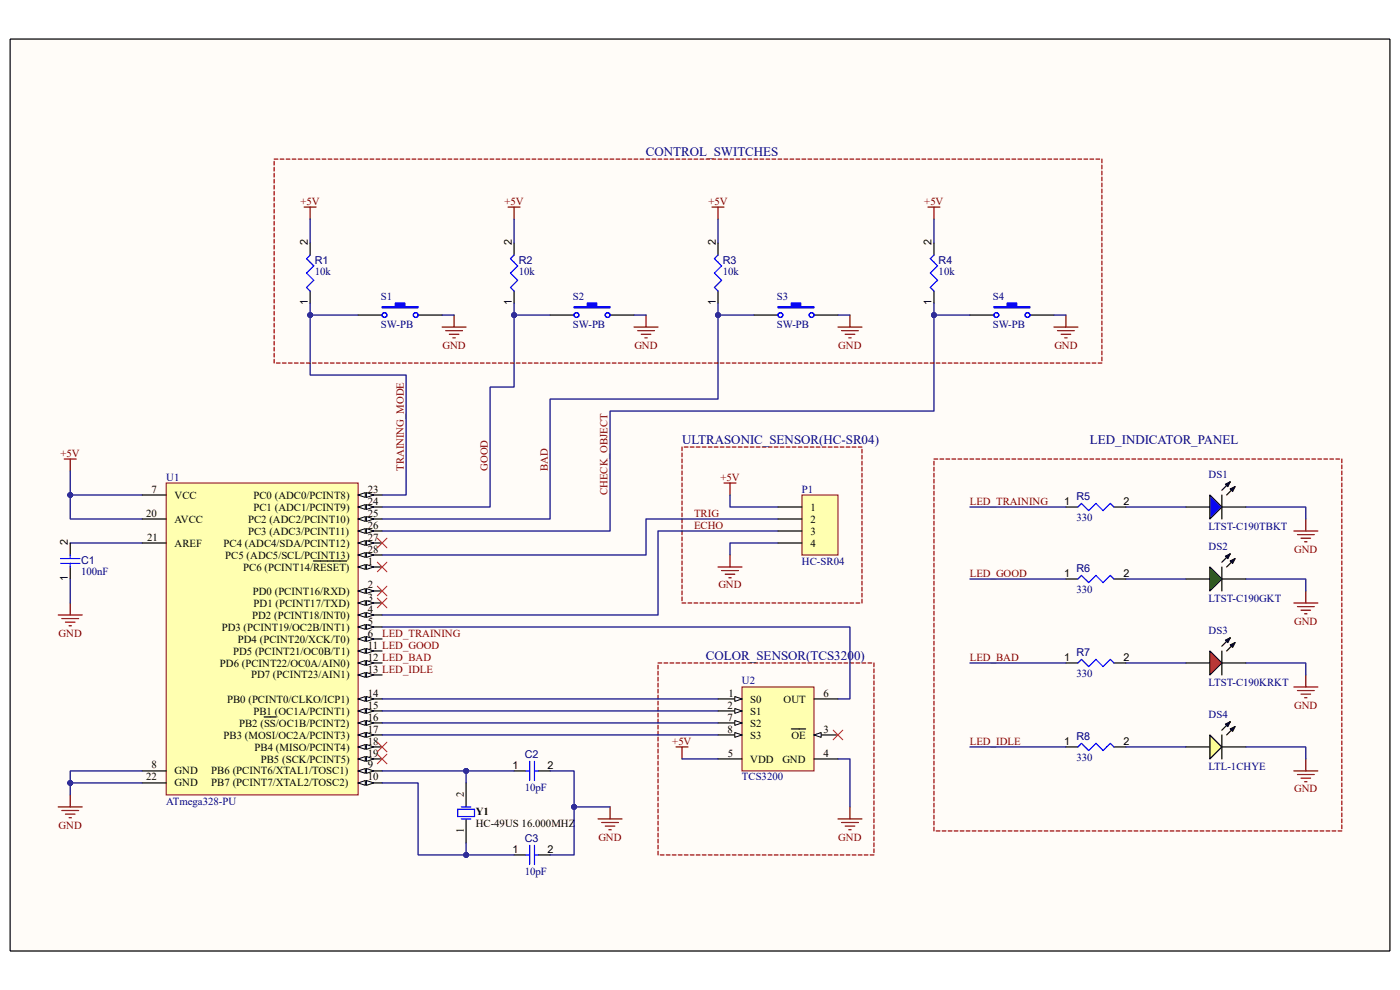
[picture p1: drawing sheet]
<svg xmlns="http://www.w3.org/2000/svg" width="297mm" height="210mm" viewBox="0 0 297 210" stroke-linecap="round" stroke-linejoin="round" font-family="sans-serif">
<path d="M2.2 8.3h292.7v193.4h-292.7z" fill-rule="evenodd" fill="#fffcf8"/>
<path d="M2.2 8.3h292.7v193.4h-292.7z" fill="none" stroke="#000" stroke-width=".21"/>
<path d="M2.2 8.3h292.7v193.4h-292.7z" fill-rule="evenodd" fill="#fffcf8"/>
<path d="M2.2 8.3h292.7v193.4h-292.7z" fill="none" stroke="#000" stroke-width=".21"/>
<path d="M35.3 102.5h40.7v66.1h-40.7z" fill-rule="evenodd" fill="#ffffb0"/>
<path d="M35.3 102.5h40.7v66.1h-40.7z" fill="none" stroke="#800000" stroke-width=".21"/>
<path d="M76 120.3h5.1" fill="none" stroke="#000" stroke-width=".25"/>
<path d="M76 120.3l1.5-.5v1z" fill="#f8fcff"/>
<path d="M76 120.3l1.5-.5v1z" fill="none" stroke="#000" stroke-width=".21"/>
<path d="M77.8 119.8l1.5 .5-1.5 .5z" fill="#f8fcff"/>
<path d="M77.8 119.8l1.5 .5-1.5 .5z" fill="none" stroke="#000" stroke-width=".21"/>
<path d="M66.5 119h7M76 125.4h5.1" fill="none" stroke="#000" stroke-width=".25"/>
<path d="M76 125.4l1.5-.5v1z" fill="#f8fcff"/>
<path d="M76 125.4l1.5-.5v1z" fill="none" stroke="#000" stroke-width=".21"/>
<path d="M77.8 124.9l1.5 .5-1.5 .5z" fill="#f8fcff"/>
<path d="M77.8 124.9l1.5 .5-1.5 .5z" fill="none" stroke="#000" stroke-width=".21"/>
<path d="M76 127.9h5.1" fill="none" stroke="#000" stroke-width=".25"/>
<path d="M76 127.9l1.5-.5v1z" fill="#f8fcff"/>
<path d="M76 127.9l1.5-.5v1z" fill="none" stroke="#000" stroke-width=".21"/>
<path d="M77.8 127.4l1.5 .5-1.5 .5z" fill="#f8fcff"/>
<path d="M77.8 127.4l1.5 .5-1.5 .5z" fill="none" stroke="#000" stroke-width=".21"/>
<path d="M76 130.5h5.1" fill="none" stroke="#000" stroke-width=".25"/>
<path d="M76 130.5l1.5-.5v1z" fill="#f8fcff"/>
<path d="M76 130.5l1.5-.5v1z" fill="none" stroke="#000" stroke-width=".21"/>
<path d="M77.8 130l1.5 .5-1.5 .5z" fill="#f8fcff"/>
<path d="M77.8 130l1.5 .5-1.5 .5z" fill="none" stroke="#000" stroke-width=".21"/>
<path d="M76 133h5.1" fill="none" stroke="#000" stroke-width=".25"/>
<path d="M76 133l1.5-.5v1z" fill="#f8fcff"/>
<path d="M76 133l1.5-.5v1z" fill="none" stroke="#000" stroke-width=".21"/>
<path d="M77.8 132.5l1.5 .5-1.5 .5z" fill="#f8fcff"/>
<path d="M77.8 132.5l1.5 .5-1.5 .5z" fill="none" stroke="#000" stroke-width=".21"/>
<path d="M76 135.6h5.1" fill="none" stroke="#000" stroke-width=".25"/>
<path d="M76 135.6l1.5-.6v1.1z" fill="#f8fcff"/>
<path d="M76 135.6l1.5-.6v1.1z" fill="none" stroke="#000" stroke-width=".21"/>
<path d="M77.8 135l1.5 .6-1.5 .5z" fill="#f8fcff"/>
<path d="M77.8 135l1.5 .6-1.5 .5z" fill="none" stroke="#000" stroke-width=".21"/>
<path d="M30.2 105h5.1M30.2 163.5h5.1M76 163.5h5.1" fill="none" stroke="#000" stroke-width=".25"/>
<path d="M76 163.5l1.5-.5v1.1z" fill="#f8fcff"/>
<path d="M76 163.5l1.5-.5v1.1z" fill="none" stroke="#000" stroke-width=".21"/>
<path d="M77.8 163l1.5 .5-1.5 .6z" fill="#f8fcff"/>
<path d="M77.8 163l1.5 .5-1.5 .6z" fill="none" stroke="#000" stroke-width=".21"/>
<path d="M76 166.1h5.1" fill="none" stroke="#000" stroke-width=".25"/>
<path d="M76 166.1l1.5-.5v1z" fill="#f8fcff"/>
<path d="M76 166.1l1.5-.5v1z" fill="none" stroke="#000" stroke-width=".21"/>
<path d="M77.8 165.6l1.5 .5-1.5 .5z" fill="#f8fcff"/>
<path d="M77.8 165.6l1.5 .5-1.5 .5z" fill="none" stroke="#000" stroke-width=".21"/>
<path d="M76 138.1h5.1" fill="none" stroke="#000" stroke-width=".25"/>
<path d="M76 138.1l1.5-.5v1z" fill="#f8fcff"/>
<path d="M76 138.1l1.5-.5v1z" fill="none" stroke="#000" stroke-width=".21"/>
<path d="M77.8 137.6l1.5 .5-1.5 .5z" fill="#f8fcff"/>
<path d="M77.8 137.6l1.5 .5-1.5 .5z" fill="none" stroke="#000" stroke-width=".21"/>
<path d="M76 140.6h5.1" fill="none" stroke="#000" stroke-width=".25"/>
<path d="M76 140.6l1.5-.5v1z" fill="#f8fcff"/>
<path d="M76 140.6l1.5-.5v1z" fill="none" stroke="#000" stroke-width=".21"/>
<path d="M77.8 140.1l1.5 .5-1.5 .5z" fill="#f8fcff"/>
<path d="M77.8 140.1l1.5 .5-1.5 .5z" fill="none" stroke="#000" stroke-width=".21"/>
<path d="M76 143.2h5.1" fill="none" stroke="#000" stroke-width=".25"/>
<path d="M76 143.2l1.5-.5v1z" fill="#f8fcff"/>
<path d="M76 143.2l1.5-.5v1z" fill="none" stroke="#000" stroke-width=".21"/>
<path d="M77.8 142.7l1.5 .5-1.5 .5z" fill="#f8fcff"/>
<path d="M77.8 142.7l1.5 .5-1.5 .5z" fill="none" stroke="#000" stroke-width=".21"/>
<path d="M76 148.3h5.1" fill="none" stroke="#000" stroke-width=".25"/>
<path d="M76 148.3l1.5-.5v1z" fill="#f8fcff"/>
<path d="M76 148.3l1.5-.5v1z" fill="none" stroke="#000" stroke-width=".21"/>
<path d="M77.8 147.8l1.5 .5-1.5 .5z" fill="#f8fcff"/>
<path d="M77.8 147.8l1.5 .5-1.5 .5z" fill="none" stroke="#000" stroke-width=".21"/>
<path d="M76 150.8h5.1" fill="none" stroke="#000" stroke-width=".25"/>
<path d="M76 150.8l1.5-.5v1z" fill="#f8fcff"/>
<path d="M76 150.8l1.5-.5v1z" fill="none" stroke="#000" stroke-width=".21"/>
<path d="M77.8 150.3l1.5 .5-1.5 .5z" fill="#f8fcff"/>
<path d="M77.8 150.3l1.5 .5-1.5 .5z" fill="none" stroke="#000" stroke-width=".21"/>
<path d="M76 153.4h5.1" fill="none" stroke="#000" stroke-width=".25"/>
<path d="M76 153.4l1.5-.5v1z" fill="#f8fcff"/>
<path d="M76 153.4l1.5-.5v1z" fill="none" stroke="#000" stroke-width=".21"/>
<path d="M77.8 152.9l1.5 .5-1.5 .5z" fill="#f8fcff"/>
<path d="M77.8 152.9l1.5 .5-1.5 .5z" fill="none" stroke="#000" stroke-width=".21"/>
<path d="M56 152.1h2.6M76 155.9h5.1" fill="none" stroke="#000" stroke-width=".25"/>
<path d="M76 155.9l1.5-.5v1z" fill="#f8fcff"/>
<path d="M76 155.9l1.5-.5v1z" fill="none" stroke="#000" stroke-width=".21"/>
<path d="M77.8 155.4l1.5 .5-1.5 .5z" fill="#f8fcff"/>
<path d="M77.8 155.4l1.5 .5-1.5 .5z" fill="none" stroke="#000" stroke-width=".21"/>
<path d="M76 158.5h5.1" fill="none" stroke="#000" stroke-width=".25"/>
<path d="M76 158.5l1.5-.6v1.1z" fill="#f8fcff"/>
<path d="M76 158.5l1.5-.6v1.1z" fill="none" stroke="#000" stroke-width=".21"/>
<path d="M77.8 157.9l1.5 .6-1.5 .5z" fill="#f8fcff"/>
<path d="M77.8 157.9l1.5 .6-1.5 .5z" fill="none" stroke="#000" stroke-width=".21"/>
<path d="M76 161h5.1" fill="none" stroke="#000" stroke-width=".25"/>
<path d="M76 161l1.5-.5v1z" fill="#f8fcff"/>
<path d="M76 161l1.5-.5v1z" fill="none" stroke="#000" stroke-width=".21"/>
<path d="M77.8 160.5l1.5 .5-1.5 .5z" fill="#f8fcff"/>
<path d="M77.8 160.5l1.5 .5-1.5 .5z" fill="none" stroke="#000" stroke-width=".21"/>
<path d="M30.2 110.1h5.1M30.2 115.2h5.1M76 105h5.1M30.2 166.1h5.1" fill="none" stroke="#000" stroke-width=".25"/>
<path d="M76 105l1.5-.5v1z" fill="#f8fcff"/>
<path d="M76 105l1.5-.5v1z" fill="none" stroke="#000" stroke-width=".21"/>
<path d="M77.8 104.5l1.5 .5-1.5 .5z" fill="#f8fcff"/>
<path d="M77.8 104.5l1.5 .5-1.5 .5z" fill="none" stroke="#000" stroke-width=".21"/>
<path d="M76 107.6h5.1" fill="none" stroke="#000" stroke-width=".25"/>
<path d="M76 107.6l1.5-.6v1.1z" fill="#f8fcff"/>
<path d="M76 107.6l1.5-.6v1.1z" fill="none" stroke="#000" stroke-width=".21"/>
<path d="M77.8 107l1.5 .6-1.5 .5z" fill="#f8fcff"/>
<path d="M77.8 107l1.5 .6-1.5 .5z" fill="none" stroke="#000" stroke-width=".21"/>
<path d="M76 110.1h5.1" fill="none" stroke="#000" stroke-width=".25"/>
<path d="M76 110.1l1.5-.5v1z" fill="#f8fcff"/>
<path d="M76 110.1l1.5-.5v1z" fill="none" stroke="#000" stroke-width=".21"/>
<path d="M77.8 109.6l1.5 .5-1.5 .5z" fill="#f8fcff"/>
<path d="M77.8 109.6l1.5 .5-1.5 .5z" fill="none" stroke="#000" stroke-width=".21"/>
<path d="M76 112.6h5.1" fill="none" stroke="#000" stroke-width=".25"/>
<path d="M76 112.6l1.5-.5v1.1z" fill="#f8fcff"/>
<path d="M76 112.6l1.5-.5v1.1z" fill="none" stroke="#000" stroke-width=".21"/>
<path d="M77.8 112.1l1.5 .5-1.5 .6z" fill="#f8fcff"/>
<path d="M77.8 112.1l1.5 .5-1.5 .6z" fill="none" stroke="#000" stroke-width=".21"/>
<path d="M76 115.2h5.1" fill="none" stroke="#000" stroke-width=".25"/>
<path d="M76 115.2l1.5-.5v1z" fill="#f8fcff"/>
<path d="M76 115.2l1.5-.5v1z" fill="none" stroke="#000" stroke-width=".21"/>
<path d="M77.8 114.7l1.5 .5-1.5 .5z" fill="#f8fcff"/>
<path d="M77.8 114.7l1.5 .5-1.5 .5z" fill="none" stroke="#000" stroke-width=".21"/>
<path d="M76 117.7h5.1" fill="none" stroke="#000" stroke-width=".25"/>
<path d="M76 117.7l1.5-.5v1z" fill="#f8fcff"/>
<path d="M76 117.7l1.5-.5v1z" fill="none" stroke="#000" stroke-width=".21"/>
<path d="M77.8 117.2l1.5 .5-1.5 .5z" fill="#f8fcff"/>
<path d="M77.8 117.2l1.5 .5-1.5 .5z" fill="none" stroke="#000" stroke-width=".21"/>
<g fill="none" stroke="#800000" stroke-width=".25">
<path d="M13.6 97.4h2.6M14.9 97.4v2.5M12.4 130.5h5M13.1 131.2h3.6M13.9 132h2M14.6 132.8h.6M14.9 127.9v2.6M12.4 171.2h5M13.1 171.9h3.6M13.9 172.7h2M14.6 173.5h.6M14.9 168.6v2.6"/>
<path d="M126.9 173.7h5.1M127.6 174.5h3.6M128.4 175.2h2M129.2 176h.5M129.4 171.2v2.5"/>
</g>
<path d="M14.9 115.2v2.5M14.9 120.3v2.5M98.9 166.1v5.1M98.9 173.7v5.1M109.1 163.5h2.5M114.2 163.5h2.5M109.1 181.4h2.5M114.2 181.4h2.5" fill="none" stroke="#000" stroke-width=".25"/>
<g fill="none" stroke="#00f" stroke-width=".25">
<path d="M12.9 118.5h4M12.9 119.5h4M14.9 117.7v.8M14.9 119.5v.8M97.1 171.7h3.6v1.5h-3.6zM97.9 171.2h2M97.9 173.7h2M111.6 163.5h.8M112.4 161.5v4.1M112.4 179.3v4.1M113.4 161.5v4.1M113.4 163.5h.8"/>
<path d="M113.4 179.3v4.1M111.6 181.4h.8M113.4 181.4h.8"/>
</g>
<path d="M157.4 145.7h15.3v17.8h-15.3z" fill-rule="evenodd" fill="#ffffb0"/>
<path d="M157.4 145.7h15.3v17.8h-15.3z" fill="none" stroke="#800000" stroke-width=".21"/>
<path d="M152.3 148.3h5.1" fill="none" stroke="#000" stroke-width=".25"/>
<path d="M155.9 147.8l1.5 .5-1.5 .5z" fill="#f8fcff"/>
<path d="M155.9 147.8l1.5 .5-1.5 .5z" fill="none" stroke="#000" stroke-width=".21"/>
<path d="M152.3 150.8h5.1" fill="none" stroke="#000" stroke-width=".25"/>
<path d="M155.9 150.3l1.5 .5-1.5 .5z" fill="#f8fcff"/>
<path d="M155.9 150.3l1.5 .5-1.5 .5z" fill="none" stroke="#000" stroke-width=".21"/>
<path d="M172.7 155.9h5.1" fill="none" stroke="#000" stroke-width=".25"/>
<path d="M172.7 155.9l1.5-.5v1z" fill="#f8fcff"/>
<path d="M172.7 155.9l1.5-.5v1z" fill="none" stroke="#000" stroke-width=".21"/>
<path d="M152.3 153.4h5.1M167.9 154.6h3M172.7 148.3h5.1M152.3 161h5.1M172.7 161h5.1" fill="none" stroke="#000" stroke-width=".25"/>
<path d="M155.9 152.9l1.5 .5-1.5 .5z" fill="#f8fcff"/>
<path d="M155.9 152.9l1.5 .5-1.5 .5z" fill="none" stroke="#000" stroke-width=".21"/>
<path d="M152.3 155.9h5.1" fill="none" stroke="#000" stroke-width=".25"/>
<path d="M155.9 155.4l1.5 .5-1.5 .5z" fill="#f8fcff"/>
<path d="M155.9 155.4l1.5 .5-1.5 .5z" fill="none" stroke="#000" stroke-width=".21"/>
<path d="M143.4 158.5h2.6M144.7 158.5v2.5M177.8 173.7h5.1M178.5 174.5h3.6M179.3 175.2h2M180.1 176h.5M180.3 171.2v2.5" fill="none" stroke="#800000" stroke-width=".25"/>
<path d="M170.1 105h7.7v12.7h-7.7z" fill-rule="evenodd" fill="#ffffb0"/>
<path d="M170.1 105h7.7v12.7h-7.7z" fill="none" stroke="#800000" stroke-width=".21"/>
<path d="M76 66.8h5.1M88.7 66.8h5.1M165.1 107.6h5M165.1 110.1h5M165.1 112.6h5M165.1 115.2h5" fill="none" stroke="#000" stroke-width=".25"/>
<path d="M153.6 102.5h2.5M154.9 102.5v2.5M154.9 117.7v2.6M152.3 120.3h5.1M153.1 121h3.5M153.8 121.8h2.1M154.6 122.6h.5" fill="none" stroke="#800000" stroke-width=".25"/>
<path d="M176.8 154.9l2 2M178.8 154.9l-2 2" fill="none" stroke="#f00" stroke-width=".21"/>
<path d="M81.1 65.1h2.8v-.8h2v.8h2.8v.2h-7.6z" fill-rule="evenodd" fill="#00f"/>
<g fill="none" stroke="#00f" stroke-width=".25">
<path d="M81.1 65.1h2.8v-.8h2v.8h2.8v.2h-7.6z"/>
<circle cx="81.6" cy="66.8" r=".51"/>
<circle cx="88.2" cy="66.8" r=".51"/>
</g>
<path d="M116.7 66.8h5.1M129.4 66.8h5.1" fill="none" stroke="#000" stroke-width=".25"/>
<path d="M121.8 65.1h2.8v-.8h2v.8h2.8v.2h-7.6z" fill-rule="evenodd" fill="#00f"/>
<g fill="none" stroke="#00f" stroke-width=".25">
<path d="M121.8 65.1h2.8v-.8h2v.8h2.8v.2h-7.6z"/>
<circle cx="122.3" cy="66.8" r=".51"/>
<circle cx="128.9" cy="66.8" r=".51"/>
</g>
<path d="M160 66.8h5.1M172.7 66.8h5.1" fill="none" stroke="#000" stroke-width=".25"/>
<path d="M165.1 65.1h2.8v-.8h2v.8h2.8v.2h-7.6z" fill-rule="evenodd" fill="#00f"/>
<g fill="none" stroke="#00f" stroke-width=".25">
<path d="M165.1 65.1h2.8v-.8h2v.8h2.8v.2h-7.6z"/>
<circle cx="165.6" cy="66.8" r=".51"/>
<circle cx="172.2" cy="66.8" r=".51"/>
</g>
<path d="M205.8 66.8h5.1M218.5 66.8h5.1" fill="none" stroke="#000" stroke-width=".25"/>
<path d="M210.9 65.1h2.8v-.8h2v.8h2.8v.2h-7.6z" fill-rule="evenodd" fill="#00f"/>
<g fill="none" stroke="#00f" stroke-width=".25">
<path d="M65.8 54.1l-.8 .8 1.6 1.5-1.6 1.5 1.6 1.6-1.6 1.5 .8 .7M109.1 54.1l-.8 .8 1.5 1.5-1.5 1.5 1.5 1.6-1.5 1.5 .8 .7M152.3 54.1l-.7 .8 1.5 1.5-1.5 1.5 1.5 1.6-1.5 1.5 .7 .7M198.1 54.1l-.7 .8 1.5 1.5-1.5 1.5 1.5 1.6-1.5 1.5 .7 .7M210.9 65.1h2.8v-.8h2v.8h2.8v.2h-7.6z"/>
<circle cx="211.4" cy="66.8" r=".51"/>
<circle cx="218" cy="66.8" r=".51"/>
</g>
<path d="M65.8 51.6v2.5M109.1 51.6v2.5M152.3 51.6v2.5M198.1 51.6v2.5M65.8 61.7v2.6M109.1 61.7v2.6M152.3 61.7v2.6M198.1 61.7v2.6M251.6 107.6h5.1M259.2 107.6h5.1" fill="none" stroke="#000" stroke-width=".25"/>
<g fill="none" stroke="#800000" stroke-width=".25">
<path d="M64.5 43.9h2.6M65.8 43.9v2.6M107.8 43.9h2.5M109.1 43.9v2.6M151.1 43.9h2.5M152.3 43.9v2.6M196.9 43.9h2.5M198.1 43.9v2.6M93.8 69.4h5.1M94.6 70.1h3.5M95.3 70.9h2.1M96.1 71.7h.5"/>
<path d="M96.3 66.8v2.6M134.5 69.4h5.1M135.3 70.1h3.5M136 70.9h2.1M136.8 71.7h.5M137.1 66.8v2.6M177.8 69.4h5.1M178.5 70.1h3.6M179.3 70.9h2M180.1 71.7h.5M180.3 66.8v2.6M223.6 69.4h5.1"/>
<path d="M224.3 70.1h3.6M225.1 70.9h2.1M225.9 71.7h.5M226.1 66.8v2.6"/>
</g>
<path d="M256.7 105l2.5 2.6-2.5 2.5z" fill="#00f"/>
<path d="M256.7 105l2.5 2.6-2.5 2.5zM259.2 105v5.1M260 102.7l1-.5-.5 1zM261 103.7l1-.5-.5 1zM261 102.2l-1.8 1.8M262 103.2l-1.8 1.8M251.6 140.6h5.1M259.2 140.6h5.1" fill="none" stroke="#000" stroke-width=".25"/>
<path d="M260 102.7l1-.5-.5 1zM261 103.7l1-.5-.5 1z" fill="#000"/>
<path d="M256.7 138.1l2.5 2.5-2.5 2.6z" fill="#f00"/>
<path d="M251.6 122.8h5.1M256.7 138.1l2.5 2.5-2.5 2.6zM259.2 138.1v5.1M259.2 122.8h5.1M260 135.8l1-.5-.5 1zM261 136.8l1-.5-.5 1zM261 135.3l-1.8 1.8M262 136.3l-1.8 1.8" fill="none" stroke="#000" stroke-width=".25"/>
<path d="M260 135.8l1-.5-.5 1zM261 136.8l1-.5-.5 1z" fill="#000"/>
<path d="M256.7 120.3l2.5 2.5-2.5 2.6z" fill="#00bf00"/>
<path d="M260 118l1-.5-.5 1zM261 119l1-.5-.5 1zM261 117.5l-1.8 1.8M262 118.5l-1.8 1.8M256.7 120.3l2.5 2.5-2.5 2.6zM259.2 120.3v5.1M251.6 158.5h5.1M259.2 158.5h5.1" fill="none" stroke="#000" stroke-width=".25"/>
<path d="M260 118l1-.5-.5 1zM261 119l1-.5-.5 1z" fill="#000"/>
<path d="M256.7 155.9l2.5 2.6-2.5 2.5z" fill="#ff0"/>
<g fill="none" stroke="#000" stroke-width=".25">
<path d="M226.1 107.6h2.6M236.3 107.6h2.6M226.1 122.8h2.6M236.3 122.8h2.6M226.1 140.6h2.6M226.1 158.5h2.6M236.3 140.6h2.6M236.3 158.5h2.6M256.7 155.9l2.5 2.6-2.5 2.5zM259.2 155.9v5.1M260 153.6l1-.5-.5 1zM261 154.6l1-.5-.5 1.1z"/>
<path d="M261 153.1l-1.8 1.8M262 154.1l-1.8 1.8"/>
</g>
<path d="M260 153.6l1-.5-.5 1zM261 154.6l1-.5-.5 1.1z" fill="#000"/>
<path d="M228.7 107.6l.7-.8 1.6 1.5 1.5-1.5 1.5 1.5 1.6-1.5 .7 .8M228.7 122.8l.7-.7 1.6 1.5 1.5-1.5 1.5 1.5 1.6-1.5 .7 .7M228.7 140.6l.7-.7 1.6 1.5 1.5-1.5 1.5 1.5 1.6-1.5 .7 .7M228.7 158.5l.7-.8 1.6 1.5 1.5-1.5 1.5 1.5 1.6-1.5 .7 .8" fill="none" stroke="#00f" stroke-width=".25"/>
<g fill="none" stroke="#800000" stroke-width=".25">
<path d="M274.5 112.6h5.1M275.3 113.4h3.5M276 114.2h2M276.8 114.9h.5M277 110.1v2.5M274.5 127.9h5.1M275.3 128.7h3.5M276 129.4h2M276.8 130.2h.5M277 125.4v2.5M274.5 145.7h5.1M275.3 146.5h3.5"/>
<path d="M276 147.3h2M276.8 148h.5M277 143.2v2.5M274.5 163.5h5.1M275.3 164.3h3.5M276 165.1h2M276.8 165.8h.5M277 161v2.5"/>
</g>
<g fill="none" stroke="#980000" stroke-width=".25">
<path d="M144.7 94.8v.8M144.7 96.1v.8M144.7 97.4v.8M144.7 98.6v.8M144.7 99.9v.8M145.2 94.8h.8M146.4 94.8h.8M147.7 94.8h.8M149 94.8h.8M150.3 94.8h.8M151.5 94.8h.8M152.8 94.8h.8"/>
<path d="M154.1 94.8h.8M155.3 94.8h.8M156.6 94.8h.8M157.9 94.8h.8M159.2 94.8h.8M160.4 94.8h.8M161.7 94.8h.8M163 94.8h.8M164.3 94.8h.8M165.5 94.8h.8M166.8 94.8h.8M168.1 94.8h.8"/>
<path d="M169.3 94.8h.8M170.6 94.8h.8M171.9 94.8h.8M173.2 94.8h.8M174.4 94.8h.8M175.7 94.8h.8M177 94.8h.8M178.3 94.8h.7M179.5 94.8h.8M180.8 94.8h.8M182.1 94.8h.8M182.9 95.3v.8"/>
<path d="M182.9 96.6v.8M182.9 97.9v.7M182.9 99.1v.8M198.1 97.4h.8M198.1 97.9v.7M198.1 99.1v.8M199.4 97.4h.8M200.7 97.4h.8M202 97.4h.7M203.2 97.4h.8M204.5 97.4h.8M205.8 97.4h.8"/>
<path d="M207 97.4h.8M208.3 97.4h.8M209.6 97.4h.8M210.9 97.4h.8M212.1 97.4h.8M213.4 97.4h.8M214.7 97.4h.8M216 97.4h.7M217.2 97.4h.8M218.5 97.4h.8M219.8 97.4h.8M221 97.4h.8"/>
<path d="M222.3 97.4h.8M223.6 97.4h.8M224.9 97.4h.8M226.1 97.4h.8M227.4 97.4h.8M228.7 97.4h.8M230 97.4h.7M231.2 97.4h.8M232.5 97.4h.8M233.8 97.4h.8M235 97.4h.8M236.3 97.4h.8"/>
<path d="M237.6 97.4h.8M238.9 97.4h.7M240.1 97.4h.8M241.4 97.4h.8M242.7 97.4h.8M243.9 97.4h.8M245.2 97.4h.8M246.5 97.4h.8M247.8 97.4h.8M249 97.4h.8M250.3 97.4h.8M251.6 97.4h.8"/>
<path d="M252.9 97.4h.8M254.1 97.4h.8M255.4 97.4h.8M256.7 97.4h.8M257.9 97.4h.8M259.2 97.4h.8M260.5 97.4h.8M261.8 97.4h.8M263 97.4h.8M264.3 97.4h.8M265.6 97.4h.8M266.8 97.4h.8"/>
<path d="M268.1 97.4h.8M269.4 97.4h.8M270.7 97.4h.8M271.9 97.4h.8M273.2 97.4h.8M274.5 97.4h.8M275.8 97.4h.8M277 97.4h.8M278.3 97.4h.8M279.6 97.4h.8M280.8 97.4h.8M282.1 97.4h.8"/>
<path d="M283.4 97.4h.8M284.7 97.4v.8M284.7 98.6v.8M284.7 99.9v.8M144.7 101.2v.8M144.7 102.5v.8M144.7 103.7v.8M144.7 105v.8M144.7 106.3v.8M144.7 107.6v.8M144.7 108.8v.8M144.7 110.1v.8"/>
<path d="M144.7 111.4v.8M144.7 112.6v.8M144.7 113.9v.8M144.7 115.2v.8M144.7 116.5v.8M144.7 117.7v.8M144.7 119v.8M182.9 100.4v.8M182.9 101.7v.8M182.9 102.9v.8M182.9 104.2v.8M182.9 105.5v.8"/>
<path d="M182.9 106.8v.8M182.9 108v.8M182.9 109.3v.8M182.9 110.6v.8M182.9 111.9v.7M182.9 113.1v.8M182.9 114.4v.8M182.9 115.7v.8M182.9 116.9v.8M182.9 118.2v.8M182.9 119.5v.8M198.1 100.4v.8"/>
<path d="M198.1 101.7v.8M198.1 102.9v.8M198.1 104.2v.8M198.1 105.5v.8M198.1 106.8v.8M198.1 108v.8M198.1 109.3v.8M198.1 110.6v.8M198.1 111.9v.7M198.1 113.1v.8M198.1 114.4v.8M198.1 115.7v.8"/>
<path d="M198.1 116.9v.8M198.1 118.2v.8M198.1 119.5v.8M284.7 101.2v.8M284.7 102.5v.8M284.7 103.7v.8M284.7 105v.8M284.7 106.3v.8M284.7 107.6v.8M284.7 108.8v.8M284.7 110.1v.8M284.7 111.4v.8"/>
<path d="M284.7 112.6v.8M284.7 113.9v.8M284.7 115.2v.8M284.7 116.5v.8M284.7 117.7v.8M284.7 119v.8M144.7 120.3v.8M144.7 121.6v.7M144.7 122.8v.8M144.7 124.1v.8M144.7 125.4v.8M144.7 126.6v.8"/>
<path d="M144.7 127.9h.8M146 127.9h.8M147.2 127.9h.8M148.5 127.9h.8M149.8 127.9h.8M151.1 127.9h.7M152.3 127.9h.8M153.6 127.9h.8M154.9 127.9h.8M156.1 127.9h.8M157.4 127.9h.8M158.7 127.9h.8"/>
<path d="M160 127.9h.8M161.2 127.9h.8M162.5 127.9h.8M163.8 127.9h.8M165.1 127.9h.7M166.3 127.9h.8M167.6 127.9h.8M168.9 127.9h.8M170.1 127.9h.8M171.4 127.9h.8M172.7 127.9h.8M174 127.9h.8"/>
<path d="M175.2 127.9h.8M176.5 127.9h.8M177.8 127.9h.8M179 127.9h.8M180.3 127.9h.8M181.6 127.9h.8M182.9 120.8v.8M182.9 122v.8M182.9 123.3v.8M182.9 124.6v.8M182.9 125.8v.8M182.9 127.1v.8"/>
<path d="M198.1 120.8v.8M198.1 122v.8M198.1 123.3v.8M198.1 124.6v.8M198.1 125.8v.8M198.1 127.1v.8M198.1 128.4v.8M198.1 129.7v.8M198.1 130.9v.8M198.1 132.2v.8M198.1 133.5v.8M198.1 134.8v.8"/>
<path d="M198.1 136v.8M198.1 137.3v.8M198.1 138.6v.8M198.1 139.8v.8M284.7 120.3v.8M284.7 121.6v.8M284.7 122.8v.8M284.7 124.1v.8M284.7 125.4v.8M284.7 126.6v.8M284.7 127.9v.8M284.7 129.2v.8"/>
<path d="M284.7 130.5v.8M284.7 131.7v.8M284.7 133v.8M284.7 134.3v.8M284.7 135.6v.7M284.7 136.8v.8M284.7 138.1v.8M284.7 139.4v.8M139.6 140.6h.8M139.6 141.1v.8M139.6 142.4v.8M139.6 143.7v.8"/>
<path d="M139.6 144.9v.8M139.6 146.2v.8M139.6 147.5v.8M139.6 148.8v.7M139.6 150v.8M139.6 151.3v.8M139.6 152.6v.8M139.6 153.8v.8M139.6 155.1v.8M139.6 156.4v.8M139.6 157.7v.8M139.6 158.9v.8"/>
<path d="M140.9 140.6h.8M142.1 140.6h.8M143.4 140.6h.8M144.7 140.6h.8M146 140.6h.8M147.2 140.6h.8M148.5 140.6h.8M149.8 140.6h.8M151.1 140.6h.7M152.3 140.6h.8M153.6 140.6h.8M154.9 140.6h.8"/>
<path d="M156.1 140.6h.8M157.4 140.6h.8M158.7 140.6h.8M160 140.6h.8M161.2 140.6h.8M162.5 140.6h.8M163.8 140.6h.8M165.1 140.6h.7M166.3 140.6h.8M167.6 140.6h.8M168.9 140.6h.8M170.1 140.6h.8"/>
<path d="M171.4 140.6h.8M172.7 140.6h.8M174 140.6h.8M175.2 140.6h.8M176.5 140.6h.8M177.8 140.6h.8M179 140.6h.8M180.3 140.6h.8M181.6 140.6h.8M182.9 140.6h.8M184.1 140.6h.8M185.4 140.6v.8"/>
<path d="M185.4 141.9v.8M185.4 143.2v.8M185.4 144.5v.8M185.4 145.7v.8M185.4 147v.8M185.4 148.3v.8M185.4 149.6v.7M185.4 150.8v.8M185.4 152.1v.8M185.4 153.4v.8M185.4 154.6v.8M185.4 155.9v.8"/>
<path d="M185.4 157.2v.8M185.4 158.5v.7M185.4 159.7v.8M198.1 141.1v.8M198.1 142.4v.8M198.1 143.7v.8M198.1 144.9v.8M198.1 146.2v.8M198.1 147.5v.8M198.1 148.8v.8M198.1 150v.8M198.1 151.3v.8"/>
<path d="M198.1 152.6v.8M198.1 153.8v.8M198.1 155.1v.8M198.1 156.4v.8M198.1 157.7v.8M198.1 158.9v.8M284.7 140.6v.8M284.7 141.9v.8M284.7 143.2v.8M284.7 144.5v.8M284.7 145.7v.8M284.7 147v.8"/>
<path d="M284.7 148.3v.8M284.7 149.6v.7M284.7 150.8v.8M284.7 152.1v.8M284.7 153.4v.8M284.7 154.6v.8M284.7 155.9v.8M284.7 157.2v.8M284.7 158.5v.7M284.7 159.7v.8M139.6 160.2v.8M139.6 161.5v.8"/>
<path d="M139.6 162.8v.7M139.6 164v.8M139.6 165.3v.8M139.6 166.6v.8M139.6 167.8v.8M139.6 169.1v.8M139.6 170.4v.8M139.6 171.7v.8M139.6 172.9v.8M139.6 174.2v.8M139.6 175.5v.8M139.6 176.8v.7"/>
<path d="M139.6 178v.8M139.6 179.3v.8M185.4 161v.8M185.4 162.3v.8M185.4 163.5v.8M185.4 164.8v.8M185.4 166.1v.8M185.4 167.4v.8M185.4 168.6v.8M185.4 169.9v.8M185.4 171.2v.8M185.4 172.5v.7"/>
<path d="M185.4 173.7v.8M185.4 175v.8M185.4 176.3v.8M185.4 177.5v.8M185.4 178.8v.8M198.1 160.2v.8M198.1 161.5v.8M198.1 162.8v.7M198.1 164v.8M198.1 165.3v.8M198.1 166.6v.8M198.1 167.8v.8"/>
<path d="M198.1 169.1v.8M198.1 170.4v.8M198.1 171.7v.8M198.1 172.9v.8M198.1 174.2v.8M198.1 175.5v.8M198.6 176.3h.8M199.9 176.3h.8M201.2 176.3h.8M202.4 176.3h.8M203.7 176.3h.8M205 176.3h.8"/>
<path d="M206.2 176.3h.8M207.5 176.3h.8M208.8 176.3h.8M210.1 176.3h.8M211.3 176.3h.8M212.6 176.3h.8M213.9 176.3h.8M215.2 176.3h.8M216.4 176.3h.8M217.7 176.3h.8M219 176.3h.8M220.2 176.3h.8"/>
<path d="M221.5 176.3h.8M222.8 176.3h.8M224.1 176.3h.8M225.3 176.3h.8M226.6 176.3h.8M227.9 176.3h.8M229.2 176.3h.8M230.4 176.3h.8M231.7 176.3h.8M233 176.3h.8M234.2 176.3h.8M235.5 176.3h.8"/>
<path d="M236.8 176.3h.8M238.1 176.3h.8M239.3 176.3h.8M240.6 176.3h.8M241.9 176.3h.8M243.2 176.3h.7M244.4 176.3h.8M245.7 176.3h.8M247 176.3h.8M248.2 176.3h.8M249.5 176.3h.8M250.8 176.3h.8"/>
<path d="M252.1 176.3h.8M253.3 176.3h.8M254.6 176.3h.8M255.9 176.3h.8M257.2 176.3h.7M258.4 176.3h.8M259.7 176.3h.8M261 176.3h.8M262.2 176.3h.8M263.5 176.3h.8M264.8 176.3h.8M266.1 176.3h.7"/>
<path d="M267.3 176.3h.8M268.6 176.3h.8M269.9 176.3h.8M271.1 176.3h.8M272.4 176.3h.8M273.7 176.3h.8M275 176.3h.8M276.2 176.3h.8M277.5 176.3h.8M278.8 176.3h.8M280.1 176.3h.7M281.3 176.3h.8"/>
<path d="M282.6 176.3h.8M283.9 176.3h.8M284.7 161v.8M284.7 162.3v.8M284.7 163.5v.8M284.7 164.8v.8M284.7 166.1v.8M284.7 167.4v.8M284.7 168.6v.8M284.7 169.9v.8M284.7 171.2v.8M284.7 172.5v.7"/>
<path d="M284.7 173.7v.8M284.7 175v.8M139.6 180.6v.8M140.1 181.4h.8M141.4 181.4h.7M142.6 181.4h.8M143.9 181.4h.8M145.2 181.4h.8M146.4 181.4h.8M147.7 181.4h.8M149 181.4h.8M150.3 181.4h.8"/>
<path d="M151.5 181.4h.8M152.8 181.4h.8M154.1 181.4h.8M155.4 181.4h.7M156.6 181.4h.8M157.9 181.4h.8M159.2 181.4h.8M160.4 181.4h.8M161.7 181.4h.8M163 181.4h.8M164.3 181.4h.8M165.5 181.4h.8"/>
<path d="M166.8 181.4h.8M168.1 181.4h.8M169.3 181.4h.8M170.6 181.4h.8M171.9 181.4h.8M173.2 181.4h.8M174.4 181.4h.8M175.7 181.4h.8M177 181.4h.8M178.3 181.4h.7M179.5 181.4h.8M180.8 181.4h.8"/>
<path d="M182.1 181.4h.8M183.3 181.4h.8M184.6 181.4h.8M185.4 180.1v.8"/>
</g>
<path d="M80 114.2l2.1 2M80 119.3l2.1 2M82.1 114.2l-2.1 2M82.1 119.3l-2.1 2M80 124.4l2.1 2M80 126.9l2.1 2M82.1 124.4l-2.1 2M82.1 126.9l-2.1 2M80 157.4l2.1 2.1M80 160l2.1 2M82.1 157.4l-2.1 2.1M82.1 160l-2.1 2" fill="none" stroke="#f00" stroke-width=".21"/>
<path d="M98.9 178.8v2.6h10.2" fill="none" stroke="#000080" stroke-width=".25"/>
<circle cx="98.9" cy="181.4" r=".51" fill="#000080"/>
<circle cx="98.9" cy="181.4" r=".51" fill="none" stroke="#000080" stroke-width=".21"/>
<path d="M116.7 163.5h5.1v17.9h-5.1" fill="none" stroke="#000080" stroke-width=".25"/>
<circle cx="121.8" cy="171.2" r=".51" fill="#000080"/>
<circle cx="121.8" cy="171.2" r=".51" fill="none" stroke="#000080" stroke-width=".21"/>
<path d="M121.8 171.2h7.6" fill="none" stroke="#000080" stroke-width=".25"/>
<circle cx="121.8" cy="171.2" r=".51" fill="#000080"/>
<circle cx="121.8" cy="171.2" r=".51" fill="none" stroke="#000080" stroke-width=".21"/>
<path d="M98.9 163.5h10.2" fill="none" stroke="#000080" stroke-width=".25"/>
<circle cx="98.9" cy="163.5" r=".51" fill="#000080"/>
<circle cx="98.9" cy="163.5" r=".51" fill="none" stroke="#000080" stroke-width=".21"/>
<path d="M81.1 163.5h17.8v2.6" fill="none" stroke="#000080" stroke-width=".25"/>
<circle cx="98.9" cy="163.5" r=".51" fill="#000080"/>
<circle cx="98.9" cy="163.5" r=".51" fill="none" stroke="#000080" stroke-width=".21"/>
<path d="M81.1 166.1h7.6v15.3h10.2" fill="none" stroke="#000080" stroke-width=".25"/>
<circle cx="98.9" cy="181.4" r=".51" fill="#000080"/>
<circle cx="98.9" cy="181.4" r=".51" fill="none" stroke="#000080" stroke-width=".21"/>
<path d="M14.9 99.9v5.1h15.3" fill="none" stroke="#000080" stroke-width=".25"/>
<circle cx="14.9" cy="105" r=".51" fill="#000080"/>
<circle cx="14.9" cy="105" r=".51" fill="none" stroke="#000080" stroke-width=".21"/>
<path d="M14.9 105v5.1h15.3" fill="none" stroke="#000080" stroke-width=".25"/>
<circle cx="14.9" cy="105" r=".51" fill="#000080"/>
<circle cx="14.9" cy="105" r=".51" fill="none" stroke="#000080" stroke-width=".21"/>
<path d="M14.9 115.2h15.3M14.9 122.8v5.1M30.2 163.5h-15.3v5.1" fill="none" stroke="#000080" stroke-width=".25"/>
<circle cx="14.9" cy="166.1" r=".51" fill="#000080"/>
<circle cx="14.9" cy="166.1" r=".51" fill="none" stroke="#000080" stroke-width=".21"/>
<path d="M14.9 166.1h15.3" fill="none" stroke="#000080" stroke-width=".25"/>
<circle cx="14.9" cy="166.1" r=".51" fill="#000080"/>
<circle cx="14.9" cy="166.1" r=".51" fill="none" stroke="#000080" stroke-width=".21"/>
<g fill="none" stroke="#000080" stroke-width=".25">
<path d="M93.8 66.8h2.5M134.5 66.8h2.6M177.8 66.8h2.5M198.1 64.3v2.5h7.7M223.6 66.8h2.5M154.9 105v2.6h10.2M165.1 115.2h-10.2v2.5M165.1 112.6h-25.5v17.9h-58.5M81.1 133h99.2v15.3h-2.5M81.1 148.3h71.2M81.1 150.8h71.2M81.1 153.4h71.2"/>
<path d="M81.1 155.9h71.2M144.7 161h7.6M177.8 161h2.5v10.2"/>
</g>
<circle cx="198.1" cy="66.8" r=".51" fill="#000080"/>
<circle cx="198.1" cy="66.8" r=".51" fill="none" stroke="#000080" stroke-width=".21"/>
<path d="M152.3 64.3v2.5h7.7" fill="none" stroke="#000080" stroke-width=".25"/>
<circle cx="152.3" cy="66.8" r=".51" fill="#000080"/>
<circle cx="152.3" cy="66.8" r=".51" fill="none" stroke="#000080" stroke-width=".21"/>
<g fill="none" stroke="#000080" stroke-width=".25">
<path d="M65.8 46.5v5.1M109.1 46.5v5.1M152.3 46.5v5.1M198.1 46.5v5.1M152.3 66.8v17.9h-35.6v25.4h-35.6M165.1 110.1h-28v7.6h-56M205.8 107.6h20.3M238.9 107.6h12.7M264.3 107.6h12.7v2.5M205.8 122.8h20.3M238.9 122.8h12.7M264.3 122.8h12.7v2.6"/>
<path d="M205.8 158.5h20.3M205.8 140.6h20.3M238.9 158.5h12.7M238.9 140.6h12.7M264.3 140.6h12.7v2.6M264.3 158.5h12.7v2.5"/>
</g>
<circle cx="152.3" cy="66.8" r=".51" fill="#000080"/>
<circle cx="152.3" cy="66.8" r=".51" fill="none" stroke="#000080" stroke-width=".21"/>
<path d="M198.1 66.8v20.4h-68.7v25.4h-48.3" fill="none" stroke="#000080" stroke-width=".25"/>
<circle cx="198.1" cy="66.8" r=".51" fill="#000080"/>
<circle cx="198.1" cy="66.8" r=".51" fill="none" stroke="#000080" stroke-width=".21"/>
<path d="M109.1 64.3v2.5h7.6" fill="none" stroke="#000080" stroke-width=".25"/>
<circle cx="109.1" cy="66.8" r=".51" fill="#000080"/>
<circle cx="109.1" cy="66.8" r=".51" fill="none" stroke="#000080" stroke-width=".21"/>
<path d="M109.1 66.8v15.3h-5.1v25.5h-22.9" fill="none" stroke="#000080" stroke-width=".25"/>
<circle cx="109.1" cy="66.8" r=".51" fill="#000080"/>
<circle cx="109.1" cy="66.8" r=".51" fill="none" stroke="#000080" stroke-width=".21"/>
<path d="M65.8 64.3v2.5h10.2" fill="none" stroke="#000080" stroke-width=".25"/>
<circle cx="65.8" cy="66.8" r=".51" fill="#000080"/>
<circle cx="65.8" cy="66.8" r=".51" fill="none" stroke="#000080" stroke-width=".21"/>
<path d="M65.8 66.8v12.8h20.4v25.4h-5.1" fill="none" stroke="#000080" stroke-width=".25"/>
<circle cx="65.8" cy="66.8" r=".51" fill="#000080"/>
<circle cx="65.8" cy="66.8" r=".51" fill="none" stroke="#000080" stroke-width=".21"/>
<g fill="none" stroke="#980000" stroke-width=".25">
<path d="M58.2 33.8h.8M58.2 34.2v.8M58.2 35.5v.8M58.2 36.8v.8M58.2 38v.8M58.2 39.3v.8M59.4 33.8h.8M60.7 33.8h.8M62 33.8h.8M63.2 33.8h.8M64.5 33.8h.8M65.8 33.8h.8"/>
<path d="M67.1 33.8h.8M68.3 33.8h.8M69.6 33.8h.8M70.9 33.8h.8M72.2 33.8h.8M73.4 33.8h.8M74.7 33.8h.8M76 33.8h.8M77.2 33.8h.8M78.5 33.8h.8M79.8 33.8h.8M81.1 33.8h.8"/>
<path d="M82.3 33.8h.8M83.6 33.8h.8M84.9 33.8h.8M86.2 33.8h.8M87.4 33.8h.8M88.7 33.8h.8M90 33.8h.8M91.2 33.8h.8M92.5 33.8h.8M93.8 33.8h.8M95.1 33.8h.8M96.3 33.8h.8"/>
<path d="M97.6 33.8h.8M98.9 33.8h.8M100.2 33.8h.7M101.4 33.8h.8M102.7 33.8h.8M104 33.8h.8M105.2 33.8h.8M106.5 33.8h.8M107.8 33.8h.8M109.1 33.8h.8M110.3 33.8h.8M111.6 33.8h.8"/>
<path d="M112.9 33.8h.8M114.2 33.8h.7M115.4 33.8h.8M116.7 33.8h.8M118 33.8h.8M119.2 33.8h.8M120.5 33.8h.8M121.8 33.8h.8M123.1 33.8h.8M124.3 33.8h.8M125.6 33.8h.8M126.9 33.8h.8"/>
<path d="M128.1 33.8h.8M129.4 33.8h.8M130.7 33.8h.8M132 33.8h.8M133.2 33.8h.8M134.5 33.8h.8M135.8 33.8h.8M137.1 33.8h.8M138.3 33.8h.8M139.6 33.8h.8M140.9 33.8h.8M142.1 33.8h.8"/>
<path d="M143.4 33.8h.8M144.7 33.8h.8M146 33.8h.8M147.2 33.8h.8M148.5 33.8h.8M149.8 33.8h.8M151.1 33.8h.7M152.3 33.8h.8M153.6 33.8h.8M154.9 33.8h.8M156.1 33.8h.8M157.4 33.8h.8"/>
<path d="M158.7 33.8h.8M160 33.8h.8M161.2 33.8h.8M162.5 33.8h.8M163.8 33.8h.8M165.1 33.8h.7M166.3 33.8h.8M167.6 33.8h.8M168.9 33.8h.8M170.1 33.8h.8M171.4 33.8h.8M172.7 33.8h.8"/>
<path d="M174 33.8h.8M175.2 33.8h.8M176.5 33.8h.8M177.8 33.8h.8M179 33.8h.8M180.3 33.8h.8M181.6 33.8h.8M182.9 33.8h.8M184.1 33.8h.8M185.4 33.8h.8M186.7 33.8h.8M188 33.8h.8"/>
<path d="M189.2 33.8h.8M190.5 33.8h.8M191.8 33.8h.8M193.1 33.8h.7M194.3 33.8h.8M195.6 33.8h.8M196.9 33.8h.8M198.1 33.8h.8M199.4 33.8h.8M200.7 33.8h.8M202 33.8h.7M203.2 33.8h.8"/>
<path d="M204.5 33.8h.8M205.8 33.8h.8M207 33.8h.8M208.3 33.8h.8M209.6 33.8h.8M210.9 33.8h.8M212.1 33.8h.8M213.4 33.8h.8M214.7 33.8h.8M216 33.8h.7M217.2 33.8h.8M218.5 33.8h.8"/>
<path d="M219.8 33.8h.8M221 33.8h.8M222.3 33.8h.8M223.6 33.8h.8M224.9 33.8h.8M226.1 33.8h.8M227.4 33.8h.8M228.7 33.8h.8M230 33.8h.7M231.2 33.8h.8M232.5 33.8h.8M233.8 33.8v.7"/>
<path d="M233.8 35v.8M233.8 36.3v.8M233.8 37.6v.8M233.8 38.8v.8M58.2 40.6v.8M58.2 41.9v.8M58.2 43.1v.8M58.2 44.4v.8M58.2 45.7v.8M58.2 47v.7M58.2 48.2v.8M58.2 49.5v.8"/>
<path d="M58.2 50.8v.8M58.2 52v.8M58.2 53.3v.8M58.2 54.6v.8M58.2 55.9v.8M58.2 57.1v.8M58.2 58.4v.8M58.2 59.7v.8M233.8 40.1v.8M233.8 41.4v.8M233.8 42.7v.8M233.8 43.9v.8"/>
<path d="M233.8 45.2v.8M233.8 46.5v.8M233.8 47.8v.7M233.8 49v.8M233.8 50.3v.8M233.8 51.6v.8M233.8 52.8v.8M233.8 54.1v.8M233.8 55.4v.8M233.8 56.7v.8M233.8 57.9v.8M233.8 59.2v.8"/>
<path d="M58.2 60.9v.8M58.2 62.2v.8M58.2 63.5v.8M58.2 64.8v.8M58.2 66v.8M58.2 67.3v.8M58.2 68.6v.8M58.2 69.9v.8M58.2 71.1v.8M58.2 72.4v.8M58.2 73.7v.8M58.2 74.9v.8"/>
<path d="M58.2 76.2v.8M58.6 77h.8M59.9 77h.8M61.2 77h.8M62.5 77h.7M63.7 77h.8M65 77h.8M66.3 77h.8M67.5 77h.8M68.8 77h.8M70.1 77h.8M71.4 77h.8"/>
<path d="M72.6 77h.8M73.9 77h.8M75.2 77h.8M76.5 77h.7M77.7 77h.8M79 77h.8M80.3 77h.8M81.5 77h.8M82.8 77h.8M84.1 77h.8M85.4 77h.8M86.6 77h.8"/>
<path d="M87.9 77h.8M89.2 77h.8M90.5 77h.7M91.7 77h.8M93 77h.8M94.3 77h.8M95.5 77h.8M96.8 77h.8M98.1 77h.8M99.4 77h.8M100.6 77h.8M101.9 77h.8"/>
<path d="M103.2 77h.8M104.4 77h.8M105.7 77h.8M107 77h.8M108.3 77h.8M109.5 77h.8M110.8 77h.8M112.1 77h.8M113.4 77h.8M114.6 77h.8M115.9 77h.8M117.2 77h.8"/>
<path d="M118.4 77h.8M119.7 77h.8M121 77h.8M122.3 77h.8M123.5 77h.8M124.8 77h.8M126.1 77h.8M127.4 77h.7M128.6 77h.8M129.9 77h.8M131.2 77h.8M132.4 77h.8"/>
<path d="M133.7 77h.8M135 77h.8M136.3 77h.8M137.5 77h.8M138.8 77h.8M140.1 77h.8M141.4 77h.7M142.6 77h.8M143.9 77h.8M145.2 77h.8M146.4 77h.8M147.7 77h.8"/>
<path d="M149 77h.8M150.3 77h.8M151.5 77h.8M152.8 77h.8M154.1 77h.8M155.3 77h.8M156.6 77h.8M157.9 77h.8M159.2 77h.8M160.4 77h.8M161.7 77h.8M163 77h.8"/>
<path d="M164.3 77h.8M165.5 77h.8M166.8 77h.8M168.1 77h.8M169.3 77h.8M170.6 77h.8M171.9 77h.8M173.2 77h.8M174.4 77h.8M175.7 77h.8M177 77h.8M178.3 77h.7"/>
<path d="M179.5 77h.8M180.8 77h.8M182.1 77h.8M183.3 77h.8M184.6 77h.8M185.9 77h.8M187.2 77h.8M188.4 77h.8M189.7 77h.8M191 77h.8M192.3 77h.8M193.5 77h.8"/>
<path d="M194.8 77h.8M196.1 77h.8M197.3 77h.8M198.6 77h.8M199.9 77h.8M201.2 77h.8M202.4 77h.8M203.7 77h.8M205 77h.8M206.2 77h.8M207.5 77h.8M208.8 77h.8"/>
<path d="M210.1 77h.8M211.3 77h.8M212.6 77h.8M213.9 77h.8M215.2 77h.8M216.4 77h.8M217.7 77h.8M219 77h.8M220.2 77h.8M221.5 77h.8M222.8 77h.8M224.1 77h.8"/>
<path d="M225.3 77h.8M226.6 77h.8M227.9 77h.8M229.2 77h.8M230.4 77h.8M231.7 77h.8M233 77h.8M233.8 60.5v.8M233.8 61.7v.8M233.8 63v.8M233.8 64.3v.8M233.8 65.6v.8"/>
<path d="M233.8 66.8v.8M233.8 68.1v.8M233.8 69.4v.8M233.8 70.7v.7M233.8 71.9v.8M233.8 73.2v.8M233.8 74.5v.8M233.8 75.7v.8"/>
</g>
<g font-size="2.8" fill="#000080">
<text x="137" y="33.1">CONTROL_SWITCHES</text>
<text x="144.7" y="94.2">ULTRASONIC_SENSOR(HC-SR04)</text>
<text x="231.2" y="94.2">LED_INDICATOR_PANEL</text>
<text x="149.8" y="140">COLOR_SENSOR(TCS3200)</text>
</g>
<g font-size="2.3" fill="#800000">
<text x="63.8" y="43.4">+5V</text>
<text x="107" y="43.4">+5V</text>
<text x="150.3" y="43.4">+5V</text>
<text x="196.1" y="43.4">+5V</text>
<text x="93.9" y="74">GND</text>
<text x="134.6" y="74">GND</text>
<text x="177.8" y="74">GND</text>
<text x="223.7" y="74">GND</text>
<text x="12.8" y="96.9">+5V</text>
<text x="85.6" y="99.9" transform="rotate(-90 85.6 99.9)">TRAINING_MODE</text>
<text x="103.5" y="99.9" transform="rotate(-90 103.5 99.9)">GOOD</text>
<text x="116.2" y="99.9" transform="rotate(-90 116.2 99.9)">BAD</text>
<text x="152.8" y="101.9">+5V</text>
<text x="128.9" y="105" transform="rotate(-90 128.9 105)">CHECK_OBJECT</text>
<text x="205.7" y="107.1">LED_TRAINING</text>
<text x="147.2" y="112.1">ECHO</text>
<text x="147.2" y="109.6">TRIG</text>
<text x="274.6" y="117.2">GND</text>
<text x="152.4" y="124.8">GND</text>
<text x="205.7" y="122.3">LED_GOOD</text>
<text x="12.4" y="135">GND</text>
<text x="81.1" y="135">LED_TRAINING</text>
<text x="274.6" y="132.5">GND</text>
<text x="205.7" y="140.1">LED_BAD</text>
<text x="274.6" y="150.3">GND</text>
<text x="142.6" y="157.9">+5V</text>
<text x="205.7" y="157.9">LED_IDLE</text>
<text x="274.6" y="168.1">GND</text>
<text x="12.4" y="175.8">GND</text>
<text x="127" y="178.3">GND</text>
<text x="177.8" y="178.3">GND</text>
</g>
<g font-size="2.3">
<text x="65.3" y="52.1" transform="rotate(-90 65.3 52.1)">2</text>
<text x="108.6" y="52.1" transform="rotate(-90 108.6 52.1)">2</text>
<text x="151.8" y="52.1" transform="rotate(-90 151.8 52.1)">2</text>
<text x="197.7" y="52.1" transform="rotate(-90 197.7 52.1)">2</text>
<text x="65.3" y="64.6" transform="rotate(-90 65.3 64.6)">1</text>
<text x="108.6" y="64.6" transform="rotate(-90 108.6 64.6)">1</text>
<text x="151.8" y="64.6" transform="rotate(-90 151.8 64.6)">1</text>
<text x="197.7" y="64.6" transform="rotate(-90 197.7 64.6)">1</text>
<text x="32.2" y="104.5">7</text>
<text x="37" y="105.8">VCC</text>
<text x="53.8" y="105.8">PC0 (ADC0/PCINT8)</text>
<text x="78" y="104.5">23</text>
<text x="78" y="107.1">24</text>
<text x="225.8" y="107.1">1</text>
<text x="238.3" y="107.1">2</text>
<text x="31" y="109.6">20</text>
<text x="37" y="110.9">AVCC</text>
<text x="52.6" y="110.9">PC2 (ADC2/PCINT10)</text>
<text x="52.6" y="113.4">PC3 (ADC3/PCINT11)</text>
<text x="53.8" y="108.3">PC1 (ADC1/PCINT9)</text>
<text x="78" y="109.6">25</text>
<text x="78" y="112.1">26</text>
<text x="171.9" y="108.3">1</text>
<text x="171.9" y="110.9">2</text>
<text x="171.9" y="113.4">3</text>
<text x="14.4" y="115.7" transform="rotate(-90 14.4 115.7)">2</text>
<text x="31.2" y="114.7">21</text>
<text x="37" y="116">AREF</text>
<text x="47.4" y="116">PC4 (ADC4/SDA/PCINT12)</text>
<text x="47.8" y="118.5">PC5 (ADC5/SCL/PCINT13)</text>
<text x="78" y="119.8">1</text>
<text x="78" y="114.7">27</text>
<text x="78" y="117.2">28</text>
<text x="171.9" y="116">4</text>
<text x="14.4" y="123.1" transform="rotate(-90 14.4 123.1)">1</text>
<text x="51.6" y="121">PC6 (PCINT14/RESET)</text>
<text x="78" y="124.8">2</text>
<text x="225.8" y="122.3">1</text>
<text x="238.3" y="122.3">2</text>
<text x="53.5" y="131.2">PD2 (PCINT18/INT0)</text>
<text x="53.6" y="126.2">PD0 (PCINT16/RXD)</text>
<text x="53.8" y="128.7">PD1 (PCINT17/TXD)</text>
<text x="78" y="127.4">3</text>
<text x="78" y="130">4</text>
<text x="47" y="133.8">PD3 (PCINT19/OC2B/INT1)</text>
<text x="50.5" y="136.3">PD4 (PCINT20/XCK/T0)</text>
<text x="78" y="132.5">5</text>
<text x="78" y="135">6</text>
<text x="78" y="137.6">11 LED_GOOD</text>
<text x="46.7" y="141.4">PD6 (PCINT22/OC0A/AIN0)</text>
<text x="49.4" y="138.9">PD5 (PCINT21/OC0B/T1)</text>
<text x="53.3" y="143.9">PD7 (PCINT23/AIN1)</text>
<text x="78" y="140.1">12 LED_BAD</text>
<text x="78" y="142.7">13 LED_IDLE</text>
<text x="225.8" y="140.2">1</text>
<text x="238.3" y="140.2">2</text>
<text x="48.2" y="149.1">PB0 (PCINT0/CLKO/ICP1)</text>
<text x="78" y="147.8">14</text>
<text x="154.5" y="147.8">1</text>
<text x="159.2" y="149.1">S0</text>
<text x="166.2" y="149.1">OUT</text>
<text x="174.7" y="147.8">6</text>
<text x="50.7" y="154.1">PB2 (SS/OC1B/PCINT2)</text>
<text x="53.8" y="151.6">PB1 (OC1A/PCINT1)</text>
<text x="78" y="150.3">15</text>
<text x="78" y="152.9">16</text>
<text x="78" y="155.4">17</text>
<text x="154.3" y="150.3">2</text>
<text x="154.3" y="152.9">7</text>
<text x="154.3" y="155.4">8</text>
<text x="159.2" y="151.6">S1</text>
<text x="159.2" y="154.1">S2</text>
<text x="174.7" y="155.4">3</text>
<text x="47.4" y="156.7">PB3 (MOSI/OC2A/PCINT3)</text>
<text x="54" y="159.2">PB4 (MISO/PCINT4)</text>
<text x="55.3" y="161.8">PB5 (SCK/PCINT5)</text>
<text x="78" y="157.9">18</text>
<text x="78" y="160.5">19</text>
<text x="154.4" y="160.5">5</text>
<text x="159.2" y="161.8">VDD</text>
<text x="159.2" y="156.7">S3</text>
<text x="166" y="161.8">GND</text>
<text x="167.9" y="156.7">OE</text>
<text x="174.7" y="160.5">4</text>
<text x="225.8" y="157.9">1</text>
<text x="238.3" y="157.9">2</text>
<text x="31" y="165.6">22</text>
<text x="32.2" y="163">8</text>
<text x="37" y="164.3">GND</text>
<text x="37" y="166.8">GND</text>
<text x="44.8" y="164.3">PB6 (PCINT6/XTAL1/TOSC1)</text>
<text x="44.8" y="166.8">PB7 (PCINT7/XTAL2/TOSC2)</text>
<text x="78" y="163">9</text>
<text x="78" y="165.6">10</text>
<text x="108.7" y="163.1">1</text>
<text x="116.2" y="163.1">2</text>
<text x="98.4" y="169.1" transform="rotate(-90 98.4 169.1)">2</text>
<text x="100.9" y="173">Y1</text>
<text x="98.4" y="176.6" transform="rotate(-90 98.4 176.6)">1</text>
<text x="100.9" y="175.5">HC-49US 16.000MHZ</text>
<text x="108.7" y="180.8">1</text>
<text x="116.2" y="180.8">2</text>
</g>
<g font-size="2.3" fill="#000080">
<text x="66.8" y="58.4">10k</text>
<text x="66.8" y="55.9">R1</text>
<text x="110.1" y="58.4">10k</text>
<text x="110.1" y="55.9">R2</text>
<text x="153.3" y="58.4">10k</text>
<text x="153.3" y="55.9">R3</text>
<text x="199.1" y="58.4">10k</text>
<text x="199.1" y="55.9">R4</text>
<text x="80.8" y="63.5">S1</text>
<text x="121.5" y="63.5">S2</text>
<text x="164.8" y="63.5">S3</text>
<text x="210.6" y="63.5">S4</text>
<text x="80.8" y="69.6">SW-PB</text>
<text x="121.5" y="69.6">SW-PB</text>
<text x="164.8" y="69.6">SW-PB</text>
<text x="210.6" y="69.6">SW-PB</text>
<text x="35.3" y="101.9">U1</text>
<text x="256.4" y="101.4">DS1</text>
<text x="170.1" y="104.5">P1</text>
<text x="228.4" y="106">R5</text>
<text x="228.4" y="110.6">330</text>
<text x="256.4" y="112.4">LTST-C190TBKT</text>
<text x="17.2" y="119.5">C1</text>
<text x="170.1" y="119.8">HC-SR04</text>
<text x="256.4" y="116.7">DS2</text>
<text x="17.2" y="122">100nF</text>
<text x="228.4" y="125.9">330</text>
<text x="228.4" y="121.3">R6</text>
<text x="256.4" y="127.7">LTST-C190GKT</text>
<text x="256.4" y="134.5">DS3</text>
<text x="228.4" y="143.7">330</text>
<text x="228.4" y="139.1">R7</text>
<text x="157.4" y="145.2">U2</text>
<text x="256.4" y="145.5">LTST-C190KRKT</text>
<text x="256.4" y="152.4">DS4</text>
<text x="111.3" y="160.7">C2</text>
<text x="228.4" y="161.5">330</text>
<text x="228.4" y="156.9">R8</text>
<text x="111.3" y="167.9">10pF</text>
<text x="157.4" y="165.6">TCS3200</text>
<text x="256.4" y="163.3">LTL-1CHYE</text>
<text x="35.3" y="170.7">ATmega328-PU</text>
<text x="111.3" y="178.6">C3</text>
<text x="111.3" y="185.7">10pF</text>
</g>
</svg>
